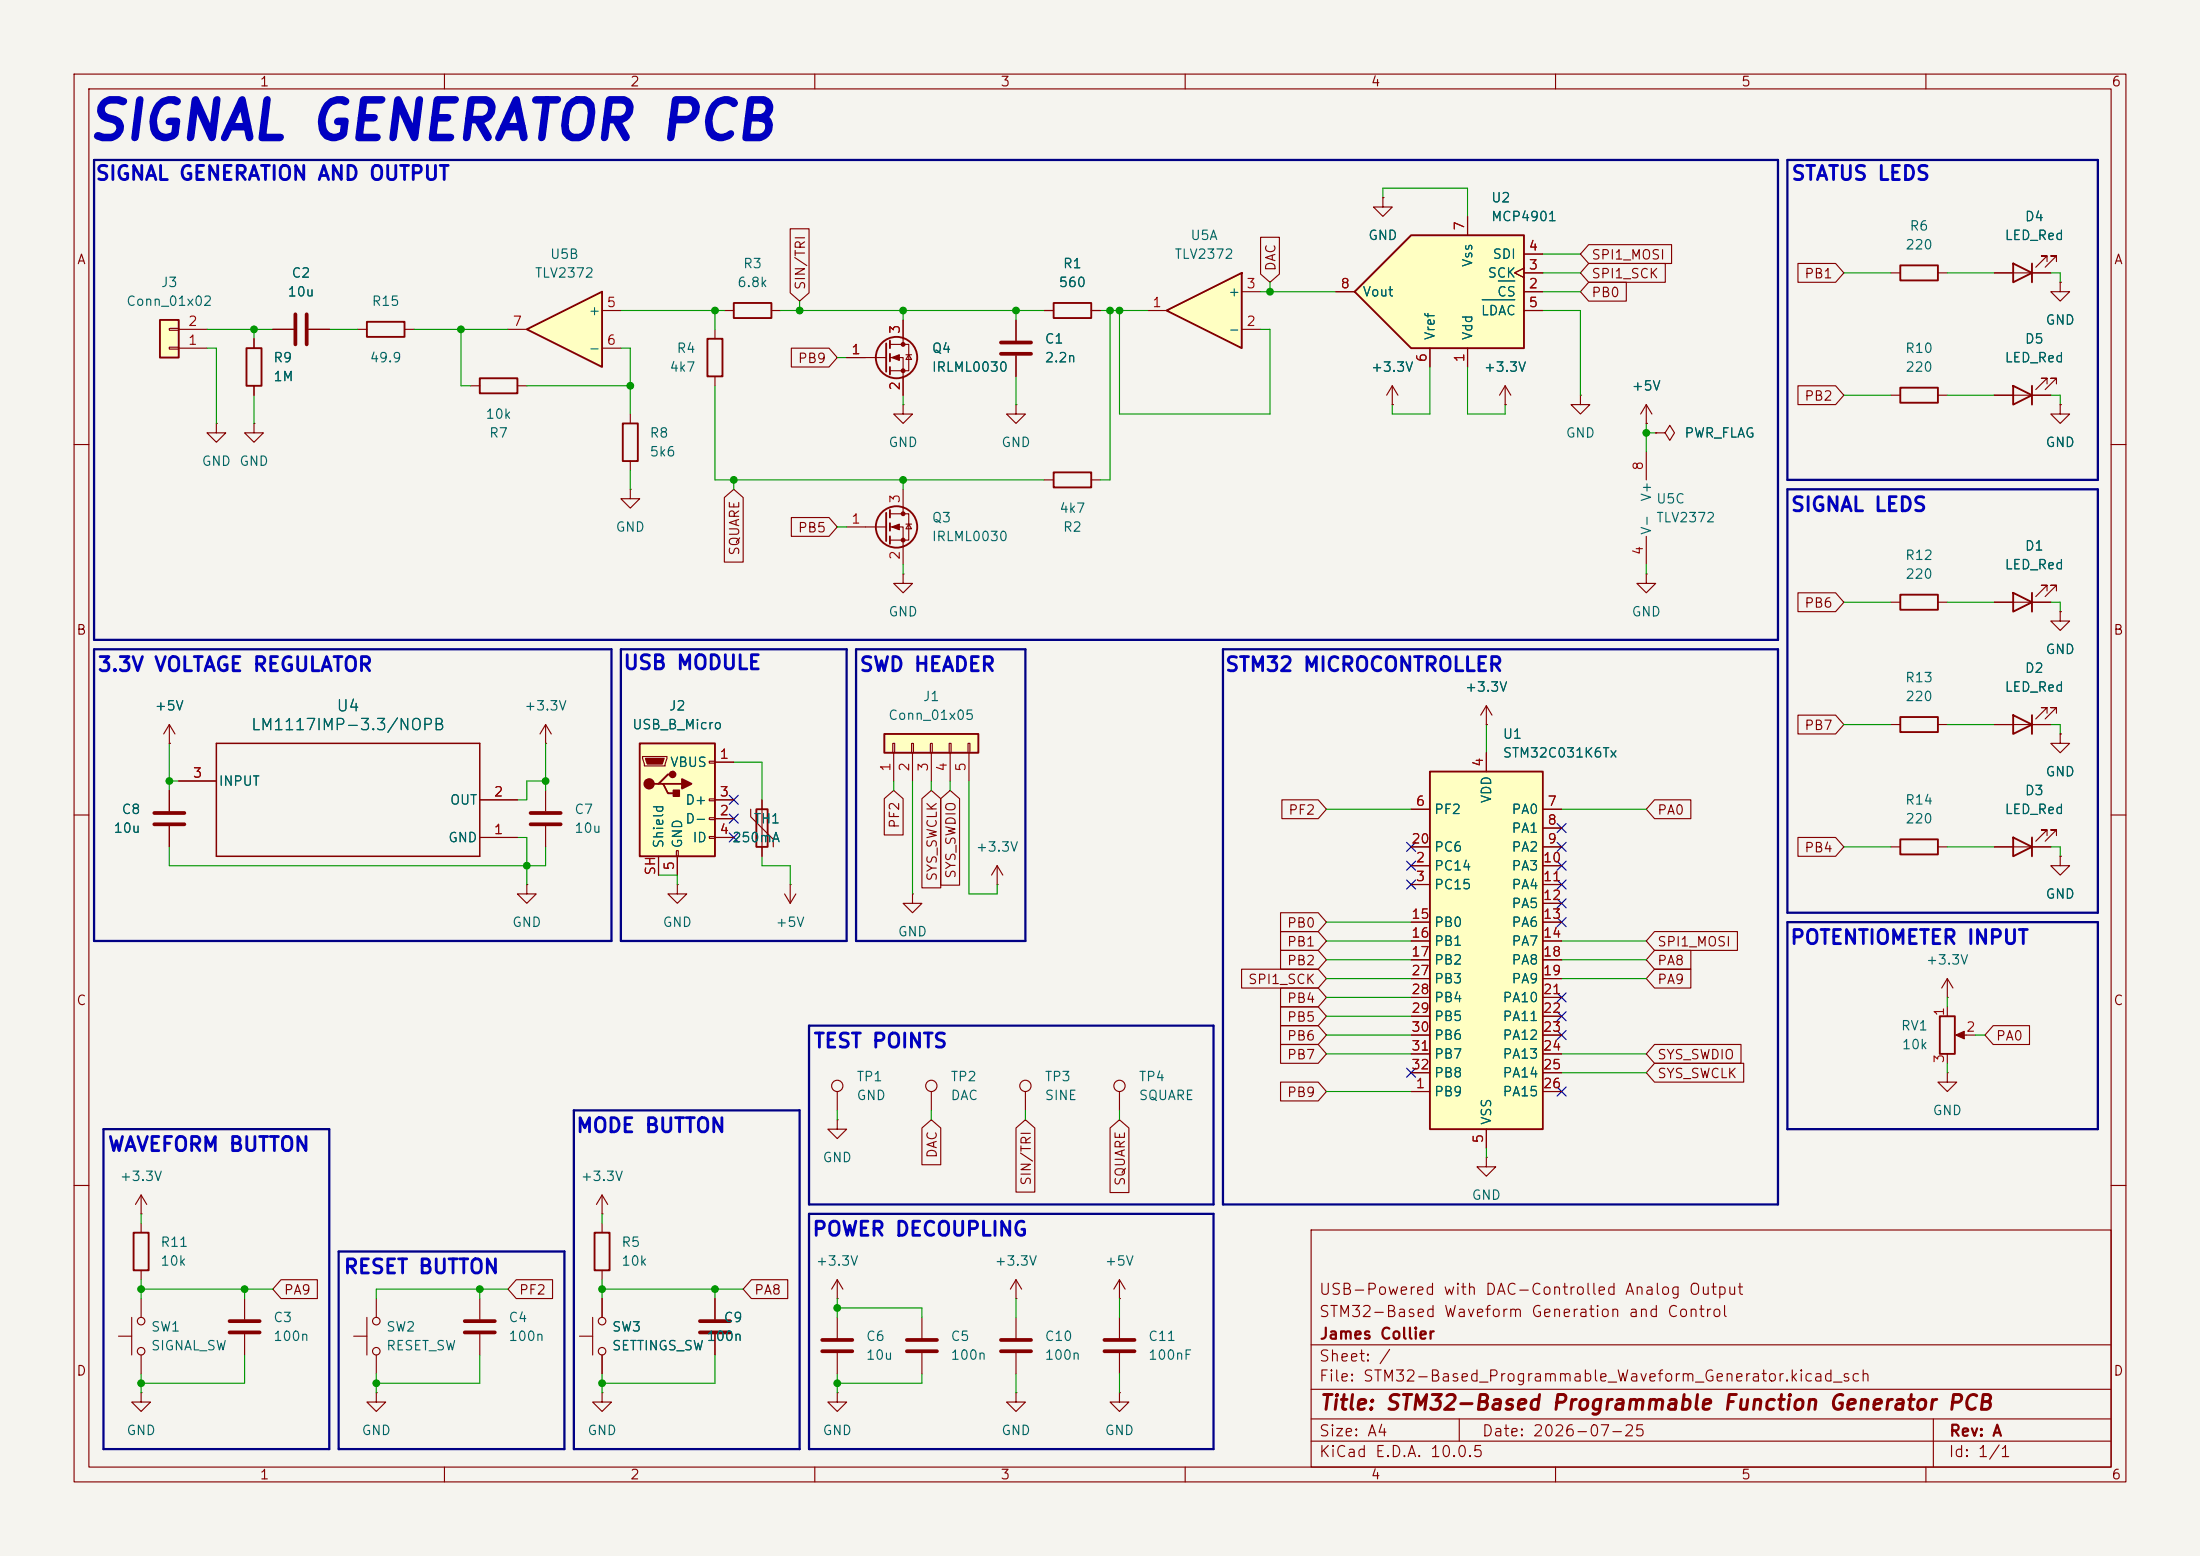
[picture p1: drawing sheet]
<svg xmlns="http://www.w3.org/2000/svg" width="297mm" height="210mm" viewBox="0 0 297 210" stroke-linecap="round" stroke-linejoin="round" font-family="sans-serif">
<path d="M0 0h297v210h-297z" fill="#f5f4ef" stroke="#f5f4ef" stroke-width=".14"/>
<g fill="none" stroke="#840000" stroke-width=".15">
<path d="M10 10h277v190h-277zM12 12h273v186h-273zM60 10v2M110 10v2M160 10v2M210 10v2M260 10v2M34.3 45.7v1.3M34.3 52.1v1.2M188 54.6h.1M188 52.1l-.8 1.2M188 52.1l.7 1.2"/>
<path d="M188 52.1v2.5M213.4 53.3v1.3h1.2l-1.2 1.3-1.3-1.3h1.3M213.4 53.3h.1M10 60h2M285 60h2M10 110h2M22.9 106.7v2.8M22.9 111.5v2.8M24.1 105.4h5.1M64.8 113h5M64.8 108h5M73.7 106.7v2.8"/>
<path d="M73.7 111.5v2.8M285 110h2M10 160h2M177 166h108v32h-108zM285 160h2M60 198v2M110 198v2M160 198v2M177 194.5h108M177 191.5h108M177 187.5h108M177 181.5h108"/>
<path d="M197 191.5v3M210 198v2M260 198v2M261 191.5v6.5"/>
</g>
<path d="M20.8 109.7h4.1M20.8 111.3h4.1M71.6 109.7h4.1M71.6 111.3h4.1" fill="none" stroke="#840000" stroke-width=".51"/>
<path d="M33.3 47h2v5.1h-2z" fill="none" stroke="#840000" stroke-width=".25"/>
<path d="M29.2 100.3h35.6v15.3h-35.6z" fill="none" stroke="#840000" stroke-width=".2"/>
<path d="M182.9 39.4l7.6-7.6h15.2v15.2h-15.2z" fill="#ffffc2"/>
<path d="M182.9 39.4l7.6-7.6h15.2v15.2h-15.2z" fill="none" stroke="#840000" stroke-width=".25"/>
<g fill="none" stroke="#840000" stroke-width=".15">
<path d="M180.3 39.4h2.6M198.1 29.2v2.6M205.7 36.2l-1.2 .6 1.2 .7M205.7 39.4h2.6M205.7 36.8h2.6M205.7 34.3h2.6M29.2 57.2v1.2h1.3l-1.3 1.3-1.3-1.3h1.3M29.2 57.2h.1M193 47v2.5M198.1 47v2.5M205.7 41.9h2.6M222.2 77.5v1.2h1.3l-1.3 1.3-1.2-1.3h1.2"/>
<path d="M222.2 77.5h.1M22.9 97.8l-.8 1.3M22.9 97.8l.7 1.3M22.9 97.8v2.5M278.1 99.1v1.2h1.3l-1.3 1.3-1.2-1.3h1.2M278.1 99.1h.1M22.9 100.3h.1"/>
</g>
<path d="M202.3 37.9h2.2M200.1 40.5h4.4" fill="none" stroke="#006464" stroke-width=".15"/>
<path d="M21.6 43.2h2.5v5.1h-2.5z" fill="#ffffc2"/>
<path d="M21.6 43.2h2.5v5.1h-2.5zM84.1 57.2h2v5h-2z" fill="none" stroke="#840000" stroke-width=".25"/>
<path d="M22.9 46.9h1.2v.2h-1.2zM22.9 44.3h1.2v.3h-1.2zM24.1 47h3.8M24.1 44.5h3.8M36.8 44.5h2.8M41.7 44.5h2.7M85.1 55.9v1.3M85.1 62.2v1.3" fill="none" stroke="#840000" stroke-width=".15"/>
<path d="M39.9 42.4v4.1M41.4 42.4v4.1" fill="none" stroke="#840000" stroke-width=".51"/>
<path d="M71.1 44.5l10.2-5.1v10.1z" fill="#ffffc2"/>
<path d="M49.5 43.4h5.1v2.1h-5.1zM71.1 44.5l10.2-5.1v10.1zM95.5 45.7h2v5.1h-2zM271.8 96.5l2.5 1.3-2.5 1.3zM274.3 96.5v2.6M256.5 113.3h5.1v2h-5.1zM261.9 137.2h2v5h-2zM80.3 166.4h2v5.1h-2z" fill="none" stroke="#840000" stroke-width=".25"/>
<g fill="none" stroke="#840000" stroke-width=".15">
<path d="M48.3 44.5h1.2M54.6 44.5h1.3M68.6 44.5h2.5M81.3 41.9h2.5M81.3 47h2.5M96.5 44.5v1.2M96.5 50.8v1.3M85.1 66v1.3h1.3l-1.3 1.3-1.3-1.3h1.3M85.1 66h.1M269.2 97.8h7.7M276.4 96.3v-.8h-.8h.8l-1.6 1.5M277.6 96.3v-.8h-.7h.7l-1.5 1.5"/>
<path d="M91.4 119.4v1.3h1.3l-1.3 1.2-1.2-1.2h1.2M91.4 119.4h.1M134.6 119.4h.1M134.6 116.8l-.7 1.3M134.6 116.8l.8 1.3M134.6 116.8v2.6M255.3 114.3h1.2M261.6 114.3h1.3M123.2 120.7v1.2h1.3l-1.3 1.3-1.3-1.3h1.3M123.2 120.7h.1M262.9 134.6h.1M262.9 132.1l-.8 1.3"/>
<path d="M262.9 132.1l.8 1.3M262.9 132.1v2.5M262.9 135.9v1.3M264.4 139.7h2.3M113 151.1v1.3h1.3l-1.3 1.3-1.2-1.3h1.2M113 151.1h.1M113 147.3v2.6M125.7 147.3v2.6M138.4 147.3v2.6M151.1 147.3v2.6M262.9 144.8v1.3h1.3l-1.3 1.2-1.3-1.2h1.3M262.9 144.8h.1"/>
<path d="M262.9 142.2v1.3M80 177.8v5.1M81.3 163.8h.1M81.3 161.3v2.5M81.3 165.1v1.3M81.3 171.5v1.2M81.3 175.3v2.5M81.3 161.3l-.8 1.3M81.3 161.3l.7 1.3M96.5 175.3v2.8M78.2 180.3h1.8M81.3 188v1.2h1.2l-1.2 1.3-1.3-1.3h1.3"/>
<path d="M81.3 188h.1M81.3 182.9v2.5M96.5 180.1v2.8"/>
<circle cx="113" cy="146.6" r=".76"/>
<circle cx="125.7" cy="146.6" r=".76"/>
<circle cx="138.4" cy="146.6" r=".76"/>
<circle cx="151.1" cy="146.6" r=".76"/>
<circle cx="81.3" cy="178.3" r=".51"/>
<circle cx="81.3" cy="182.4" r=".51"/>
</g>
<path d="M264 139.7l1.2-.5v1z" fill="#840000" stroke="#840000" stroke-width=".15"/>
<path d="M94.5 179.8h4.1M94.5 178.3h4.1" fill="none" stroke="#840000" stroke-width=".51"/>
<path d="M86.4 100.3h10.1v15.3h-10.1z" fill="#ffffc2"/>
<g fill="none" stroke="#840000" stroke-width=".25">
<path d="M256.5 35.8h5.1v2h-5.1zM271.8 35.6l2.5 1.2-2.5 1.3zM274.3 35.6v2.5M64.8 51.1h5v2h-5zM256.5 52.3h5.1v2.1h-5.1zM271.8 52.1l2.5 1.2-2.5 1.3zM274.3 52.1v2.5M256.5 80.3h5.1v2h-5.1zM256.5 96.8h5.1v2h-5.1zM271.8 80l2.5 1.3-2.5 1.3zM274.3 80v2.6M86.4 100.3h10.1v15.3h-10.1z"/>
<path d="M88.9 105.8h.6l.7 1.3h1.2M89.5 105.8h2.6M90.8 104.5h-.6l-1.3 1.3h-.6"/>
</g>
<g fill="none" stroke="#840000" stroke-width=".15">
<path d="M186.7 26.7v1.2h1.3l-1.3 1.3-1.3-1.3h1.3M186.7 26.7h.1M255.3 36.8h1.2M261.6 36.8h1.3M269.2 36.8h7.7M276.4 35.3v-.8h-.8h.8l-1.6 1.6M277.6 35.3v-.8h-.7h.7l-1.5 1.6M278.1 38.1v1.3h1.3l-1.3 1.2-1.2-1.2h1.2M278.1 38.1h.1M34.3 57.2v1.2h1.3l-1.3 1.3-1.3-1.3h1.3M34.3 57.2h.1M63.5 52.1h1.3"/>
<path d="M69.8 52.1h1.3M203.2 54.6h.1M203.2 52.1l-.8 1.2M203.2 52.1l.8 1.2M203.2 52.1v2.5M222.2 57.2h.1M222.2 54.6l-.7 1.3M222.2 54.6l.8 1.3M222.2 54.6v2.6M223.5 58.4h1.3l.6-1 .7 1-.7 1-.6-1M223.5 58.4h.1M255.3 53.3h1.2"/>
<path d="M261.6 53.3h1.3M269.2 53.3h7.7M276.4 51.8v-.7h-.8h.8l-1.6 1.5M277.6 51.8v-.7h-.7h.7l-1.5 1.5M276.4 79.8v-.8h-.8h.8l-1.6 1.5M277.6 79.8v-.8h-.7h.7l-1.5 1.5M255.3 81.3h1.2M255.3 97.8h1.2M261.6 81.3h1.3M261.6 97.8h1.3M269.2 81.3h7.7M278.1 82.6v1.2h1.3l-1.3 1.3-1.2-1.3h1.2"/>
<path d="M278.1 82.6h.1M71.1 119.4v1.3h1.3l-1.3 1.2-1.3-1.2h1.3M71.1 119.4h.1M86.7 102.1h3.3v.3l-.2 1h-2.8zM88.9 115.6v2.5M91.3 114.8h.3v.8h-.3zM91.4 115.6v2.5M95.8 102.7h.7v.3h-.7zM95.8 107.8h.7v.3h-.7zM95.8 110.4h.7v.2h-.7zM95.8 112.9h.7v.3h-.7zM96.5 102.9h2.6"/>
<path d="M96.5 110.5h2.6M96.5 108h2.6M96.5 113h2.6M106.7 119.4h.1M106.7 119.4v2.5M105.9 120.7l.8 1.2M107.4 120.7l-.7 1.2M50.8 188v1.2h1.3l-1.3 1.3-1.3-1.3h1.3M50.8 188h.1"/>
</g>
<path d="M87.1 102.4h2.6l-.3 .7h-2z" fill="#840000" stroke="#840000" stroke-width=".15"/>
<g fill="#840000" stroke="#840000" stroke-width=".25">
<path d="M90.9 106.7h.8v.7h-.8z"/>
<path d="M92.1 105.2l1.2 .6-1.2 .6z"/>
<circle cx="87.6" cy="105.8" r=".63"/>
<circle cx="90.8" cy="104.5" r=".38"/>
</g>
<path d="M193 104.1h15.3v48.3h-15.3z" fill="#ffffc2"/>
<g fill="none" stroke="#840000" stroke-width=".25">
<path d="M99.1 40.9h5v2h-5zM119.6 46.4v3.8M120.1 46v1M120.1 47.8v1M120.1 49.5v1M142.2 40.9h5.1v2h-5.1zM119.6 69.2v3.8M120.1 68.8v1.1M120.1 70.6v1M120.1 72.4v1M142.2 63.8h5.1v2h-5.1zM193 104.1h15.3v48.3h-15.3z"/>
<path d="M18 166.4h2.1v5.1h-2.1z"/>
<circle cx="121" cy="48.3" r="2.79"/>
<circle cx="121" cy="71.1" r="2.79"/>
</g>
<g fill="none" stroke="#840000" stroke-width=".15">
<path d="M97.8 41.9h1.3M104.1 41.9h1.3M114.3 48.3h5.3M120.1 46.5h2.6v3.5h-2.6M120.1 48.3h1.8v5M121.9 54.6v1.3h1.3l-1.3 1.3-1.3-1.3h1.3M121.9 54.6h.1M121.9 43.2v3.3M122.3 47.9h.8M122.7 47.9l.4 .6h-.8zM137.2 54.6v1.3h1.2l-1.2 1.3-1.3-1.3h1.3M137.2 54.6h.1"/>
<path d="M137.2 43.2v2.8M137.2 48v2.8M141 41.9h1.2M147.3 41.9h1.3M114.3 71.1h5.3M120.1 69.3h2.6v3.6h-2.6M120.1 71.1h1.8v5.1M121.9 77.5v1.2h1.3l-1.3 1.3-1.3-1.3h1.3M121.9 77.5h.1M121.9 66v3.3M122.3 70.7h.8M122.7 70.7l.4 .7h-.8z"/>
<path d="M141 64.8h1.2M147.3 64.8h1.3M222.2 61v3.8M222.2 72.4v3.8M73.7 97.8l-.8 1.3M73.7 97.8l.7 1.3M73.7 97.8v2.5M200.7 97.8h.1M200.7 95.3v2.5M200.7 95.3l-.8 1.2M200.7 95.3l.7 1.2M73.7 100.3h.1"/>
<path d="M190.5 116.8h2.5M190.5 119.4h2.5M190.5 109.2h2.5M190.5 114.3h2.5M200.7 101.6v2.5M208.3 116.8h2.5M208.3 119.4h2.5M208.3 109.2h2.5M208.3 111.8h2.5M208.3 114.3h2.5M278.1 115.6v1.2h1.3l-1.3 1.3-1.2-1.3h1.2M278.1 115.6h.1"/>
<path d="M190.5 124.5h2.5M190.5 127h2.5M190.5 129.5h2.5M190.5 132.1h2.5M190.5 134.6h2.5M190.5 137.2h2.5M190.5 139.7h2.5M208.3 121.9h2.5M208.3 124.5h2.5M208.3 127h2.5M208.3 129.5h2.5M208.3 132.1h2.5"/>
<path d="M208.3 134.6h2.5M208.3 137.2h2.5M208.3 139.7h2.5M190.5 147.3h2.5M190.5 142.2h2.5M190.5 144.8h2.5M200.7 152.4v2.5M208.3 147.3h2.5M208.3 142.2h2.5M208.3 144.8h2.5M17.8 177.8v5.1M19 163.8h.1"/>
<path d="M19 161.3l-.7 1.3M19 161.3l.8 1.3M19 161.3v2.5M19 165.1v1.3M19 171.5v1.2M19 175.3v2.5M33 175.3v2.8M49.5 177.8v5.1M50.8 175.3v2.5M64.8 175.3v2.8M113 177.8v2.8M124.5 177.8v2.8"/>
<path d="M137.2 177.8v2.8M151.1 177.8v2.8M16 180.3h1.8M19 188v1.2h1.3l-1.3 1.3-1.2-1.3h1.2M19 188h.1M19 182.9v2.5M33 180.1v2.8M47.8 180.3h1.7M50.8 182.9v2.5M64.8 180.1v2.8M113 182.6v2.8M124.5 182.6v2.8"/>
<path d="M137.2 182.6v2.8M151.1 182.6v2.8"/>
<circle cx="19" cy="178.3" r=".51"/>
<circle cx="50.8" cy="178.3" r=".51"/>
<circle cx="19" cy="182.4" r=".51"/>
<circle cx="50.8" cy="182.4" r=".51"/>
</g>
<g fill="none" stroke="#840000" stroke-width=".51">
<path d="M135.1 46.2h4.1M135.1 47.8h4.1M31 178.3h4.1M31 179.8h4.1M62.7 178.3h4.1M62.7 179.8h4.1M111 180.8h4.1M111 182.4h4.1M122.4 180.8h4.1M122.4 182.4h4.1M135.1 180.8h4.1M135.1 182.4h4.1"/>
<path d="M149.1 180.8h4.1M149.1 182.4h4.1"/>
</g>
<g fill="#840000" stroke="#840000" stroke-width=".15">
<path d="M120.4 48.3l1-.4v.7z"/>
<path d="M120.4 71.1l1-.4v.8z"/>
<circle cx="121.9" cy="46.5" r=".25"/>
<circle cx="121.9" cy="50" r=".25"/>
<circle cx="121.9" cy="69.3" r=".25"/>
<circle cx="121.9" cy="72.9" r=".25"/>
</g>
<path d="M157.5 41.9l10.1-5.1v10.2z" fill="#ffffc2"/>
<path d="M157.5 41.9l10.1-5.1v10.2zM102.1 109.2h1.5v5.1h-1.5z" fill="none" stroke="#840000" stroke-width=".25"/>
<path d="M167.6 39.4h2.6M154.9 41.9h2.6M167.6 44.5h2.6M101.3 109.2v1l3.1 3.1v1M102.9 108v7.6M137.2 175.3h.1M137.2 172.7l-.8 1.3M137.2 172.7l.7 1.3M137.2 172.7v2.6" fill="none" stroke="#840000" stroke-width=".15"/>
<path d="M119.4 99.1h12.7v2.5h-12.7z" fill="#ffffc2"/>
<path d="M119.4 99.1h12.7v2.5h-12.7zM271.8 113l2.5 1.3-2.5 1.3zM274.3 113v2.6" fill="none" stroke="#840000" stroke-width=".25"/>
<g fill="none" stroke="#840000" stroke-width=".15">
<path d="M106.7 30.9h2.5v8.6l-1.3 1.1-1.2-1.1zM170.2 32h2.5v5l-1.3 1.1-1.2-1.1zM180.3 39.4h2.6M186.7 26.7h.1M198.1 29.2v2.6M205.7 36.2l-1.2 .6 1.2 .7M205.7 36.8h2.6M205.7 39.4h2.6M205.7 34.3h2.6M214.5 33h11.2v2.6h-11.2l-1.1-1.3zM214.5 35.6h10.3v2.5h-10.3l-1.1-1.3zM214.5 38.1h5.1v2.5h-5.1l-1.1-1.2z"/>
<path d="M242.7 35.6h5.1l1.1 1.2-1.1 1.3h-5.1zM269.2 36.8h2.6M274.3 36.8h2.6M278.1 38.1h.1M34.3 45.7v1.3M34.3 52.1v1.2M36.8 44.5h2.8M41.7 44.5h2.7M106.8 47h5.1l1.1 1.3-1.1 1.2h-5.1zM114.3 48.3h2.5M121.9 43.2v2.5M121.9 50.8v2.5"/>
<path d="M137.2 43.2v2.8M137.2 48v2.8M141 41.9h1.2M147.3 41.9h1.3M188 54.6h.1M193 47v2.5M198.1 47v2.5M203.2 54.6h.1M205.7 41.9h2.6M222.2 57.2h.1M223.5 58.4h.1M242.7 52.1h5.1l1.1 1.2-1.1 1.3h-5.1z"/>
<path d="M269.2 53.3h2.6M274.3 53.3h2.6M278.1 54.6v1.3h1.3l-1.3 1.3-1.2-1.3h1.2M278.1 54.6h.1M97.8 67.2l1.3-1.2 1.2 1.2v8.7h-2.5zM106.8 69.8h5.1l1.1 1.3-1.1 1.3h-5.1zM200.7 97.8h.1M242.7 80h5.1l1.1 1.3-1.1 1.3h-5.1zM242.7 96.5h5.1l1.1 1.3-1.1 1.3h-5.1zM269.2 81.3h2.6M269.2 97.8h2.6M274.3 81.3h2.6"/>
<path d="M274.3 97.8h2.6M278.1 82.6h.1M278.1 99.1h.1M22.9 100.3h.1M22.9 106.7v2.8M22.9 111.5v2.8M24.1 105.4h5.1M64.8 113h5M64.8 108h5M88.9 115.6v2.5M91.4 115.6v2.5M96.5 113h2.6"/>
<path d="M96.5 108h2.6M96.5 102.9h2.6M96.5 110.5h2.6M102.9 108v1.2M102.9 114.3v1.3M119.4 107.8l1.2-1.1 1.3 1.1v4.9h-2.5zM120.5 100.3h.3v1.3h-.3zM120.6 101.6v3.8M123.1 100.3h.2v1.3h-.2zM123.2 101.6v3.8M124.5 107.8l1.2-1.1 1.3 1.1v12h-2.5zM125.6 100.3h.3v1.3h-.3z"/>
<path d="M125.7 101.6v3.8M127 107.8l1.3-1.1 1.2 1.1v11.7h-2.5zM128.1 100.3h.3v1.3h-.3zM128.3 101.6v3.8M130.7 100.3h.2v1.3h-.2zM130.8 101.6v3.8M173.1 107.9h4.9l1.1 1.3-1.1 1.3h-4.9zM190.5 114.3h2.5M190.5 116.8h2.5M190.5 119.4h2.5M190.5 109.2h2.5M200.7 101.6v2.5"/>
<path d="M208.3 114.3h2.5M208.3 116.8h2.5M208.3 119.4h2.5M208.3 109.2h2.5M208.3 111.8h2.5M223.4 107.9h4.9v2.6h-4.9l-1.2-1.3zM242.7 113h5.1l1.1 1.3-1.1 1.3h-5.1zM269.2 114.3h7.7M276.4 112.8v-.8h-.8h.8l-1.6 1.5M277.6 112.8v-.8h-.7h.7l-1.5 1.5M278.1 115.6h.1M167.6 130.8h10.4l1.1 1.3-1.1 1.3h-10.4z"/>
<path d="M172.9 125.7h5.1l1.1 1.3-1.1 1.3h-5.1zM172.9 133.3h5.1l1.1 1.3-1.1 1.3h-5.1zM172.9 123.2h5.1l1.1 1.3-1.1 1.2h-5.1zM172.9 135.9h5.1l1.1 1.3-1.1 1.2h-5.1zM172.9 138.4h5.1l1.1 1.3-1.1 1.3h-5.1zM172.9 128.3h5.1l1.1 1.2-1.1 1.3h-5.1zM190.5 124.5h2.5M190.5 127h2.5M190.5 129.5h2.5M190.5 132.1h2.5M190.5 134.6h2.5M190.5 137.2h2.5"/>
<path d="M190.5 139.7h2.5M208.3 121.9h2.5M208.3 124.5h2.5M208.3 127h2.5M208.3 129.5h2.5M208.3 132.1h2.5M208.3 134.6h2.5M208.3 137.2h2.5M208.3 139.7h2.5M223.4 125.7h11.2v2.6h-11.2l-1.2-1.3zM223.4 128.3h4.9v2.5h-4.9l-1.2-1.3zM223.4 130.8h4.9v2.6h-4.9l-1.2-1.3z"/>
<path d="M269.1 138.4h4.9v2.6h-4.9l-1.1-1.3zM124.5 152.2l1.2-1.1 1.3 1.1v5h-2.5zM137.2 152.2l1.2-1.1 1.3 1.1v8.7h-2.5zM149.9 152.2l1.2-1.1 1.3 1.1v8.8h-2.5zM172.9 146h5.1l1.1 1.3-1.1 1.3h-5.1zM172.9 141h5.1l1.1 1.2-1.1 1.3h-5.1zM190.5 147.3h2.5M190.5 142.2h2.5M190.5 144.8h2.5M200.7 156.2v1.3h1.2l-1.2 1.3-1.3-1.3h1.3M200.7 156.2h.1M200.7 152.4v2.5"/>
<path d="M208.3 147.3h2.5M208.3 142.2h2.5M208.3 144.8h2.5M223.4 143.5h12v2.6h-12l-1.2-1.3zM223.4 141h11.6v2.5h-11.6l-1.2-1.3zM37.9 172.7h4.9v2.6h-4.9l-1.1-1.3zM69.7 172.7h4.9v2.6h-4.9l-1.1-1.3zM81.3 175.3v2.5M96.5 175.3v2.8M101.4 172.7h4.9v2.6h-4.9l-1.1-1.3zM113 175.3h.1M113 172.7l-.7 1.3"/>
<path d="M113 172.7l.8 1.3M113 172.7v2.6M151.1 175.3h.1M151.1 172.7l-.7 1.3M151.1 172.7l.8 1.3M151.1 172.7v2.6M81.3 182.9v2.5M96.5 180.1v2.8M113 188v1.2h1.3l-1.3 1.3-1.2-1.3h1.2M113 188h.1M137.2 188v1.2h1.2l-1.2 1.3-1.3-1.3h1.3M137.2 188h.1"/>
<path d="M151.1 188v1.2h1.3l-1.3 1.3-1.2-1.3h1.2M151.1 188h.1"/>
</g>
<g fill="none" stroke="#000084" stroke-width=".3">
<path d="M12.7 21.6h227.3v64.8h-227.3zM241.3 21.6h41.9v43.2h-41.9zM241.3 66h41.9v57.2h-41.9zM12.7 87.6h69.8v39.4h-69.8zM83.8 87.6h30.5v39.4h-30.5zM115.6 87.6h22.8v39.4h-22.8zM165.1 87.6h74.9v75h-74.9zM109.2 138.4h54.6v24.2h-54.6zM241.3 124.5h41.9v27.9h-41.9zM14 152.4h30.4v43.2h-30.4zM77.5 149.9h30.4v45.7h-30.4zM45.7 168.9h30.5v26.7h-30.5z"/>
<path d="M109.2 163.8h54.6v31.8h-54.6z"/>
</g>
<g fill="none" stroke="#009600" stroke-width=".15">
<path d="M170.2 39.4h10.1M171.4 38.1v1.3M186.7 26.7v-1.3h11.4v3.8M208.3 36.8h5.1M208.3 39.4h5.1M208.3 34.3h5.1M248.9 36.8h6.4M262.9 36.8h6.3M276.9 36.8h1.2v1.3M27.9 44.5h8.9M27.9 47h1.3v10.2M34.3 44.5v1.2"/>
<path d="M34.3 53.3v3.9M44.4 44.5h3.9M55.9 44.5h12.7M62.2 44.5v7.6h1.3M71.1 52.1h14M83.8 47h1.3v8.9M83.8 41.9h14M96.5 52.1v12.7h44.5M96.5 41.9v2.6M105.4 41.9h35.6M107.9 40.6v1.3M113 48.3h1.3"/>
<path d="M121.9 41.9v1.3M121.9 53.3v1.3M137.2 41.9v1.3M137.2 50.8v3.8M148.6 41.9h6.3M149.9 41.9v22.9h-1.3M151.1 41.9v14h20.3v-11.4h-1.2M193 49.5v6.4h-5v-1.3M198.1 49.5v6.4h5.1v-1.3M208.3 41.9h5.1v11.4M222.2 58.4h1.3M222.2 57.2v3.8"/>
<path d="M248.9 53.3h6.4M262.9 53.3h6.3M276.9 53.3h1.2v1.3M85.1 63.5v2.5M99.1 64.8v1.2M113 71.1h1.3M121.9 64.8v1.2M121.9 76.2v1.3M222.2 76.2v1.3M200.7 97.8v3.8M248.9 81.3h6.4M248.9 97.8h6.4"/>
<path d="M262.9 81.3h6.3M262.9 97.8h6.3M276.9 81.3h1.2v1.3M276.9 97.8h1.2v1.3M22.9 100.3v6.4M22.9 114.3v2.5h50.8v-2.5M22.9 105.4h1.2M69.8 113h1.3v6.4M73.7 105.4h-2.6v2.6h-1.3M73.7 100.3v6.4M88.9 118.1h2.5v1.3M99.1 102.9h3.8v5.1"/>
<path d="M102.9 115.6v1.2h3.8v2.6M120.6 105.4v1.3M123.2 105.4v15.3M125.7 105.4v1.3M128.3 105.4v1.3M130.8 105.4v15.3h3.8v-1.3M179.1 109.2h11.4M210.8 109.2h11.4M248.9 114.3h6.4M262.9 114.3h6.3M276.9 114.3h1.2v1.3M179.1 139.7h11.4"/>
<path d="M179.1 124.5h11.4M179.1 134.6h11.4M179.1 132.1h11.4M179.1 127h11.4M179.1 129.5h11.4M179.1 137.2h11.4M210.8 132.1h11.4M210.8 127h11.4M210.8 129.5h11.4M262.9 134.6v1.3M266.7 139.7h1.3M113 149.9v1.2"/>
<path d="M125.7 149.9v1.2M138.4 149.9v1.2M151.1 149.9v1.2M179.1 142.2h11.4M179.1 147.3h11.4M200.7 154.9v1.3M210.8 142.2h11.4M210.8 144.8h11.4M262.9 143.5v1.3M19 163.8v1.3M19 172.7v2.6M19 174h17.8"/>
<path d="M33 174v1.3M64.8 174v1.3M68.6 174h-17.8v1.3M81.3 174h19M81.3 163.8v1.3M81.3 172.7v2.6M96.5 174v1.3M113 176.5h11.5v1.3M113 175.3v2.5M137.2 175.3v2.5M151.1 175.3v2.5M19 185.4v2.6"/>
<path d="M33 182.9v3.8h-14M50.8 185.4v2.6M64.8 182.9v3.8h-14M81.3 185.4v2.6M96.5 182.9v3.8h-15.2M113 185.4v2.6M124.5 185.4v1.3h-11.5M137.2 185.4v2.6M151.1 185.4v2.6"/>
</g>
<g fill="none" stroke="#000084" stroke-width=".15">
<path d="M98.5 109.9l1.2 1.2M98.5 107.3l1.2 1.3M98.5 112.4l1.2 1.2M99.7 109.9l-1.2 1.2M99.7 107.3l-1.2 1.3M99.7 112.4l-1.2 1.2M189.9 118.8l1.2 1.2M189.9 113.7l1.2 1.2M189.9 116.2l1.2 1.2M191.1 118.8l-1.2 1.2M191.1 113.7l-1.2 1.2M191.1 116.2l-1.2 1.2"/>
<path d="M210.2 111.2l1.2 1.2M210.2 113.7l1.2 1.2M210.2 118.8l1.2 1.2M210.2 116.2l1.2 1.2M211.4 111.2l-1.2 1.2M211.4 113.7l-1.2 1.2M211.4 118.8l-1.2 1.2M211.4 116.2l-1.2 1.2M210.2 121.3l1.2 1.2M210.2 136.6l1.2 1.2M210.2 134l1.2 1.2M210.2 139.1l1.2 1.2"/>
<path d="M210.2 123.9l1.2 1.2M211.4 121.3l-1.2 1.2M211.4 123.9l-1.2 1.2M211.4 136.6l-1.2 1.2M211.4 134l-1.2 1.2M211.4 139.1l-1.2 1.2M189.9 144.2l1.2 1.2M191.1 144.2l-1.2 1.2M210.2 146.7l1.2 1.2M211.4 146.7l-1.2 1.2"/>
</g>
<path d="M202.3 37.9h2.2M200.1 40.5h4.4" fill="none" stroke="#006464" stroke-width=".15"/>
<g fill="#009600" stroke="#009600" stroke-width=".14">
<circle cx="34.3" cy="44.5" r=".46"/>
<circle cx="99.1" cy="64.8" r=".46"/>
<circle cx="85.1" cy="52.1" r=".46"/>
<circle cx="107.9" cy="41.9" r=".46"/>
<circle cx="96.5" cy="41.9" r=".46"/>
<circle cx="81.3" cy="186.7" r=".46"/>
<circle cx="81.3" cy="174" r=".46"/>
<circle cx="96.5" cy="174" r=".46"/>
<circle cx="71.1" cy="116.8" r=".46"/>
<circle cx="64.8" cy="174" r=".46"/>
<circle cx="33" cy="174" r=".46"/>
<circle cx="50.8" cy="186.7" r=".46"/>
<circle cx="19" cy="174" r=".46"/>
<circle cx="19" cy="186.7" r=".46"/>
<circle cx="113" cy="176.5" r=".46"/>
<circle cx="113" cy="186.7" r=".46"/>
<circle cx="73.7" cy="105.4" r=".46"/>
<circle cx="62.2" cy="44.5" r=".46"/>
<circle cx="22.9" cy="105.4" r=".46"/>
<circle cx="149.9" cy="41.9" r=".46"/>
<circle cx="151.1" cy="41.9" r=".46"/>
<circle cx="137.2" cy="41.9" r=".46"/>
<circle cx="171.4" cy="39.4" r=".46"/>
<circle cx="121.9" cy="41.9" r=".46"/>
<circle cx="121.9" cy="64.8" r=".46"/>
<circle cx="222.2" cy="58.4" r=".46"/>
</g>
<text font-size="5.1" fill="#0000c2" x="11.5" y="20.1">SIGNAL GENERATOR PCB</text>
<text font-size="2" fill="#840000" x="178" y="190.8">Title: STM32-Based Programmable Function Generator PCB</text>
<g font-size="1.9" fill="#0000c2">
<text x="12.8" y="24.8">SIGNAL GENERATION AND OUTPUT</text>
<text x="241.7" y="24.8">STATUS LEDS</text>
<text x="241.6" y="69.5">SIGNAL LEDS</text>
<text x="13.1" y="91.1">3.3V VOLTAGE REGULATOR</text>
<text x="84" y="90.8">USB MODULE</text>
<text x="115.9" y="91.1">SWD HEADER</text>
<text x="165.3" y="91.1">STM32 MICROCONTROLLER</text>
<text x="241.6" y="127.9">POTENTIOMETER INPUT</text>
<text x="109.7" y="141.9">TEST POINTS</text>
<text x="14.4" y="155.9">WAVEFORM BUTTON</text>
<text x="77.7" y="153.3">MODE BUTTON</text>
<text x="109.5" y="167.3">POWER DECOUPLING</text>
<text x="46.3" y="172.4">RESET BUTTON</text>
</g>
<g font-size="1.5" fill="#006464">
<text x="33.8" y="98.9">LM1117IMP-3.3/NOPB</text>
<text x="45.3" y="96.4">U4</text>
</g>
<g font-size="1.5" fill="#840000">
<text x="178" y="178.1">STM32-Based Waveform Generation and Control</text>
<text x="178" y="175.1">USB-Powered with DAC-Controlled Analog Output</text>
<text x="178" y="184.1">Sheet: /</text>
<text x="178" y="181.1">James Collier</text>
<text x="178" y="186.8">File: STM32-Based_Programmable_Waveform_Generator.kicad_sch</text>
<text x="178" y="197">KiCad E.D.A. 10.0.5</text>
<text x="178" y="194.2">Size: A4</text>
<text x="200" y="194.2">Date: 2026-07-25</text>
<text x="263" y="197">Id: 1/1</text>
<text x="263" y="194.2">Rev: A</text>
</g>
<g font-size="1.3" fill="#840000">
<text x="35" y="12">1</text>
<text x="85" y="12">2</text>
<text x="135" y="12">3</text>
<text x="185" y="12">4</text>
<text x="235" y="12">5</text>
<text x="285" y="12">6</text>
<text x="10.3" y="36">A</text>
<text x="214.8" y="35.3">SPI1_MOSI</text>
<text x="285.3" y="36">A</text>
<text x="109" y="39.2" transform="rotate(-90 109 39.2)">SIN/TRI</text>
<text x="172.5" y="36.7" transform="rotate(-90 172.5 36.7)">DAC</text>
<text x="214.8" y="37.9">SPI1_SCK</text>
<text x="214.8" y="40.4">PB0</text>
<text x="243.5" y="37.9">PB1</text>
<text x="107.6" y="49.3">PB9</text>
<text x="243.5" y="54.4">PB2</text>
<text x="100.1" y="75.1" transform="rotate(-90 100.1 75.1)">SQUARE</text>
<text x="107.6" y="72.2">PB5</text>
<text x="243.5" y="82.3">PB6</text>
<text x="10.2" y="86">B</text>
<text x="285.2" y="86">B</text>
<text x="243.5" y="98.8">PB7</text>
<text x="121.7" y="111.9" transform="rotate(-90 121.7 111.9)">PF2</text>
<text x="173.8" y="110.3">PF2</text>
<text x="223.7" y="110.3">PA0</text>
<text x="126.8" y="119" transform="rotate(-90 126.8 119)">SYS_SWCLK</text>
<text x="129.3" y="118.7" transform="rotate(-90 129.3 118.7)">SYS_SWDIO</text>
<text x="243.5" y="115.4">PB4</text>
<text x="173.7" y="125.5">PB0</text>
<text x="173.7" y="128.1">PB1</text>
<text x="173.7" y="130.6">PB2</text>
<text x="223.7" y="128.1">SPI1_MOSI</text>
<text x="223.7" y="130.6">PA8</text>
<text x="10.2" y="136">C</text>
<text x="168.4" y="133.1">SPI1_SCK</text>
<text x="173.7" y="135.7">PB4</text>
<text x="223.7" y="133.1">PA9</text>
<text x="285.2" y="136">C</text>
<text x="173.7" y="138.2">PB5</text>
<text x="173.7" y="143.3">PB7</text>
<text x="173.7" y="140.8">PB6</text>
<text x="223.7" y="143.3">SYS_SWDIO</text>
<text x="269.4" y="140.8">PA0</text>
<text x="173.7" y="148.4">PB9</text>
<text x="223.7" y="145.8">SYS_SWCLK</text>
<text x="126.8" y="156.4" transform="rotate(-90 126.8 156.4)">DAC</text>
<text x="139.5" y="160.1" transform="rotate(-90 139.5 160.1)">SIN/TRI</text>
<text x="152.2" y="160.2" transform="rotate(-90 152.2 160.2)">SQUARE</text>
<text x="38.2" y="175">PA9</text>
<text x="70" y="175">PF2</text>
<text x="101.7" y="175">PA8</text>
<text x="10.2" y="186">D</text>
<text x="285.2" y="186">D</text>
<text x="35" y="200">1</text>
<text x="85" y="200">2</text>
<text x="135" y="200">3</text>
<text x="185" y="200">4</text>
<text x="235" y="200">5</text>
<text x="285" y="200">6</text>
</g>
<g font-size="1.3" fill="#006464">
<text x="201.2" y="27.6">U2</text>
<text x="74.2" y="35.3">U5B</text>
<text x="158.5" y="35.3">TLV2372</text>
<text x="160.6" y="32.7">U5A</text>
<text x="184.6" y="32.7">GND</text>
<text x="201.2" y="30.2">MCP4901</text>
<text x="201.4" y="35.3">SDI</text>
<text x="257.1" y="34">220</text>
<text x="257.7" y="31.4">R6</text>
<text x="270.5" y="32.7">LED_Red</text>
<text x="273.3" y="30.2">D4</text>
<text x="17" y="41.6">Conn_01x02</text>
<text x="21.6" y="39.1">J3</text>
<text x="38.7" y="40.3">10u</text>
<text x="39.3" y="37.8">C2</text>
<text x="50.1" y="41.6">R15</text>
<text x="72.1" y="37.8">TLV2372</text>
<text x="99.4" y="39.1">6.8k</text>
<text x="100.2" y="36.5">R3</text>
<text x="142.8" y="39.1">560</text>
<text x="143.4" y="36.5">R1</text>
<text x="165.7" y="40.3">+</text>
<text x="183.9" y="40.3">Vout</text>
<text x="199.1" y="36.1" transform="rotate(-90 199.1 36.1)">Vss</text>
<text x="200.7" y="37.8">SCK</text>
<text x="202" y="40.3">CS</text>
<text x="79.4" y="42.9">+</text>
<text x="79.4" y="48">-</text>
<text x="91.3" y="48">R4</text>
<text x="125.7" y="48">Q4</text>
<text x="141" y="46.7">C1</text>
<text x="165.7" y="45.4">-</text>
<text x="194" y="46" transform="rotate(-90 194 46)">Vref</text>
<text x="199.1" y="46" transform="rotate(-90 199.1 46)">Vdd</text>
<text x="199.8" y="42.9">LDAC</text>
<text x="257.1" y="48">R10</text>
<text x="273.3" y="46.7">D5</text>
<text x="276.1" y="44.1">GND</text>
<text x="36.8" y="49.2">R9</text>
<text x="36.8" y="51.8">1M</text>
<text x="49.8" y="49.2">49.9</text>
<text x="90.3" y="50.5">4k7</text>
<text x="125.7" y="50.5">IRLML0030</text>
<text x="141" y="49.2">2.2n</text>
<text x="185" y="50.5">+3.3V</text>
<text x="200.2" y="50.5">+3.3V</text>
<text x="220.2" y="53">+5V</text>
<text x="257.1" y="50.5">220</text>
<text x="270.5" y="49.2">LED_Red</text>
<text x="65.5" y="56.8">10k</text>
<text x="65.9" y="59.4">R7</text>
<text x="87.6" y="59.4">R8</text>
<text x="211.3" y="59.4">GND</text>
<text x="227.3" y="59.4">PWR_FLAG</text>
<text x="27.1" y="63.2">GND</text>
<text x="32.2" y="63.2">GND</text>
<text x="87.6" y="61.9">5k6</text>
<text x="119.9" y="60.7">GND</text>
<text x="135.1" y="60.7">GND</text>
<text x="276.1" y="60.7">GND</text>
<text x="125.7" y="70.8">Q3</text>
<text x="142.9" y="69.5">4k7</text>
<text x="223.2" y="67.8" transform="rotate(-90 223.2 67.8)">V+</text>
<text x="223.5" y="68.3">U5C</text>
<text x="223.5" y="70.8">TLV2372</text>
<text x="83" y="72.1">GND</text>
<text x="125.7" y="73.4">IRLML0030</text>
<text x="143.4" y="72.1">R2</text>
<text x="223.2" y="72.3" transform="rotate(-90 223.2 72.3)">V-</text>
<text x="257.1" y="75.9">R12</text>
<text x="270.5" y="77.2">LED_Red</text>
<text x="273.3" y="74.6">D1</text>
<text x="119.9" y="83.5">GND</text>
<text x="220.2" y="83.5">GND</text>
<text x="257.1" y="78.4">220</text>
<text x="276.1" y="88.6">GND</text>
<text x="124.5" y="94.9">J1</text>
<text x="197.7" y="93.7">+3.3V</text>
<text x="257.1" y="92.4">R13</text>
<text x="257.1" y="94.9">220</text>
<text x="270.5" y="93.7">LED_Red</text>
<text x="273.3" y="91.1">D2</text>
<text x="20.8" y="96.2">+5V</text>
<text x="70.7" y="96.2">+3.3V</text>
<text x="85.3" y="98.8">USB_B_Micro</text>
<text x="90.2" y="96.2">J2</text>
<text x="119.8" y="97.5">Conn_01x05</text>
<text x="202.8" y="100">U1</text>
<text x="29.4" y="106.4">INPUT</text>
<text x="90.4" y="103.8">VBUS</text>
<text x="202.8" y="102.6">STM32C031K6Tx</text>
<text x="273.3" y="107.6">D3</text>
<text x="276.1" y="105.1">GND</text>
<text x="15.2" y="112.7">10u</text>
<text x="16.3" y="110.2">C8</text>
<text x="60.4" y="114">GND</text>
<text x="60.7" y="108.9">OUT</text>
<text x="77.5" y="110.2">C7</text>
<text x="77.5" y="112.7">10u</text>
<text x="92.4" y="111.5">D-</text>
<text x="92.4" y="108.9">D+</text>
<text x="93.4" y="114">ID</text>
<text x="98.8" y="114">250mA</text>
<text x="101.7" y="111.5">TH1</text>
<text x="193.5" y="110.2">PF2</text>
<text x="201.6" y="108.5" transform="rotate(-90 201.6 108.5)">VDD</text>
<text x="204" y="110.2">PA0</text>
<text x="204" y="112.7">PA1</text>
<text x="257.1" y="108.9">R14</text>
<text x="257.1" y="111.5">220</text>
<text x="270.5" y="110.2">LED_Red</text>
<text x="89.9" y="114.6" transform="rotate(-90 89.9 114.6)">Shield</text>
<text x="92.4" y="114.6" transform="rotate(-90 92.4 114.6)">GND</text>
<text x="131.7" y="115.3">+3.3V</text>
<text x="193.5" y="117.8">PC14</text>
<text x="193.5" y="115.3">PC6</text>
<text x="204" y="115.3">PA2</text>
<text x="204" y="117.8">PA3</text>
<text x="69.1" y="125.4">GND</text>
<text x="89.4" y="125.4">GND</text>
<text x="104.6" y="125.4">+5V</text>
<text x="193.5" y="120.3">PC15</text>
<text x="193.5" y="125.4">PB0</text>
<text x="204" y="120.3">PA4</text>
<text x="204" y="122.9">PA5</text>
<text x="204" y="125.4">PA6</text>
<text x="276.1" y="121.6">GND</text>
<text x="121.1" y="126.7">GND</text>
<text x="193.5" y="128">PB1</text>
<text x="193.5" y="130.5">PB2</text>
<text x="204" y="128">PA7</text>
<text x="204" y="130.5">PA8</text>
<text x="259.9" y="130.5">+3.3V</text>
<text x="193.5" y="133">PB3</text>
<text x="193.5" y="135.6">PB4</text>
<text x="202.8" y="135.6">PA10</text>
<text x="204" y="133">PA9</text>
<text x="193.5" y="138.1">PB5</text>
<text x="193.5" y="140.7">PB6</text>
<text x="193.5" y="143.2">PB7</text>
<text x="202.8" y="138.1">PA11</text>
<text x="202.8" y="140.7">PA12</text>
<text x="202.8" y="143.2">PA13</text>
<text x="256.5" y="139.4">RV1</text>
<text x="256.7" y="141.9">10k</text>
<text x="115.6" y="146.3">TP1</text>
<text x="115.6" y="148.8">GND</text>
<text x="128.3" y="146.3">TP2</text>
<text x="128.3" y="148.8">DAC</text>
<text x="141" y="146.3">TP3</text>
<text x="141" y="148.8">SINE</text>
<text x="153.7" y="146.3">TP4</text>
<text x="153.7" y="148.8">SQUARE</text>
<text x="193.5" y="148.3">PB9</text>
<text x="193.5" y="145.7">PB8</text>
<text x="202.8" y="145.7">PA14</text>
<text x="202.8" y="148.3">PA15</text>
<text x="201.6" y="151.9" transform="rotate(-90 201.6 151.9)">VSS</text>
<text x="260.8" y="150.8">GND</text>
<text x="16.1" y="159.7">+3.3V</text>
<text x="78.3" y="159.7">+3.3V</text>
<text x="111" y="157.2">GND</text>
<text x="198.6" y="162.3">GND</text>
<text x="21.6" y="168.6">R11</text>
<text x="21.6" y="171.1">10k</text>
<text x="83.8" y="168.6">R5</text>
<text x="83.8" y="171.1">10k</text>
<text x="110.1" y="171.1">+3.3V</text>
<text x="134.2" y="171.1">+3.3V</text>
<text x="149.1" y="171.1">+5V</text>
<text x="36.8" y="178.8">C3</text>
<text x="68.6" y="178.8">C4</text>
<text x="97.6" y="178.8">C9</text>
<text x="20.3" y="180">SW1</text>
<text x="20.3" y="182.6">SIGNAL_SW</text>
<text x="36.8" y="181.3">100n</text>
<text x="52.1" y="180">SW2</text>
<text x="52.1" y="182.6">RESET_SW</text>
<text x="68.6" y="181.3">100n</text>
<text x="82.5" y="180">SW3</text>
<text x="82.5" y="182.6">SETTINGS_SW</text>
<text x="95.3" y="181.3">100n</text>
<text x="116.8" y="181.3">C6</text>
<text x="116.8" y="183.8">10u</text>
<text x="128.3" y="181.3">C5</text>
<text x="128.3" y="183.8">100n</text>
<text x="141" y="181.3">C10</text>
<text x="141" y="183.8">100n</text>
<text x="154.9" y="181.3">C11</text>
<text x="154.9" y="183.8">100nF</text>
<text x="17" y="194">GND</text>
<text x="48.7" y="194">GND</text>
<text x="79.2" y="194">GND</text>
<text x="111" y="194">GND</text>
<text x="135.1" y="194">GND</text>
<text x="149.1" y="194">GND</text>
</g>
<g font-size="1.3" fill="#a90000">
<text x="198" y="31.2" transform="rotate(-90 198 31.2)">7</text>
<text x="206.3" y="34.2">4</text>
<text x="81.8" y="41.8">5</text>
<text x="155.5" y="41.8">1</text>
<text x="168.2" y="39.2">3</text>
<text x="180.9" y="39.2">8</text>
<text x="206.3" y="39.2">2</text>
<text x="206.3" y="36.7">3</text>
<text x="206.3" y="41.8">5</text>
<text x="25.3" y="46.9">1</text>
<text x="25.3" y="44.3">2</text>
<text x="69.1" y="44.3">7</text>
<text x="81.8" y="46.9">6</text>
<text x="121.8" y="45.2" transform="rotate(-90 121.8 45.2)">3</text>
<text x="168.2" y="44.3">2</text>
<text x="114.8" y="48.1">1</text>
<text x="121.8" y="52.8" transform="rotate(-90 121.8 52.8)">2</text>
<text x="192.9" y="49" transform="rotate(-90 192.9 49)">6</text>
<text x="198" y="49" transform="rotate(-90 198 49)">1</text>
<text x="222.1" y="63.6" transform="rotate(-90 222.1 63.6)">8</text>
<text x="114.8" y="71">1</text>
<text x="121.8" y="68" transform="rotate(-90 121.8 68)">3</text>
<text x="121.8" y="75.7" transform="rotate(-90 121.8 75.7)">2</text>
<text x="222.1" y="75" transform="rotate(-90 222.1 75)">4</text>
<text x="25.9" y="105.3">3</text>
<text x="66.6" y="107.8">2</text>
<text x="97.1" y="102.7">1</text>
<text x="97.1" y="107.8">3</text>
<text x="120.5" y="104.2" transform="rotate(-90 120.5 104.2)">1</text>
<text x="123.1" y="104.2" transform="rotate(-90 123.1 104.2)">2</text>
<text x="125.6" y="104.2" transform="rotate(-90 125.6 104.2)">3</text>
<text x="128.1" y="104.2" transform="rotate(-90 128.1 104.2)">4</text>
<text x="130.7" y="104.2" transform="rotate(-90 130.7 104.2)">5</text>
<text x="200.5" y="103.6" transform="rotate(-90 200.5 103.6)">4</text>
<text x="66.6" y="112.9">1</text>
<text x="97.1" y="110.4">2</text>
<text x="97.1" y="112.9">4</text>
<text x="191" y="109.1">6</text>
<text x="208.8" y="109.1">7</text>
<text x="208.8" y="111.6">8</text>
<text x="88.8" y="118.2" transform="rotate(-90 88.8 118.2)">SH</text>
<text x="91.3" y="117.6" transform="rotate(-90 91.3 117.6)">5</text>
<text x="190.4" y="114.2">20</text>
<text x="191" y="116.7">2</text>
<text x="191" y="119.2">3</text>
<text x="208.2" y="116.7">10</text>
<text x="208.2" y="119.2">11</text>
<text x="208.8" y="114.2">9</text>
<text x="190.4" y="124.3">15</text>
<text x="208.2" y="121.8">12</text>
<text x="208.2" y="124.3">13</text>
<text x="190.4" y="126.9">16</text>
<text x="190.4" y="129.4">17</text>
<text x="190.4" y="131.9">27</text>
<text x="208.2" y="126.9">14</text>
<text x="208.2" y="129.4">18</text>
<text x="208.2" y="131.9">19</text>
<text x="190.4" y="134.5">28</text>
<text x="190.4" y="137">29</text>
<text x="208.2" y="134.5">21</text>
<text x="208.2" y="137">22</text>
<text x="262.8" y="137.3" transform="rotate(-90 262.8 137.3)">1</text>
<text x="190.4" y="139.6">30</text>
<text x="190.4" y="142.1">31</text>
<text x="208.2" y="139.6">23</text>
<text x="208.2" y="142.1">24</text>
<text x="262.8" y="143.6" transform="rotate(-90 262.8 143.6)">3</text>
<text x="265.3" y="139.6">2</text>
<text x="190.4" y="144.6">32</text>
<text x="191" y="147.2">1</text>
<text x="208.2" y="144.6">25</text>
<text x="208.2" y="147.2">26</text>
<text x="200.5" y="154.4" transform="rotate(-90 200.5 154.4)">5</text>
</g>
</svg>
